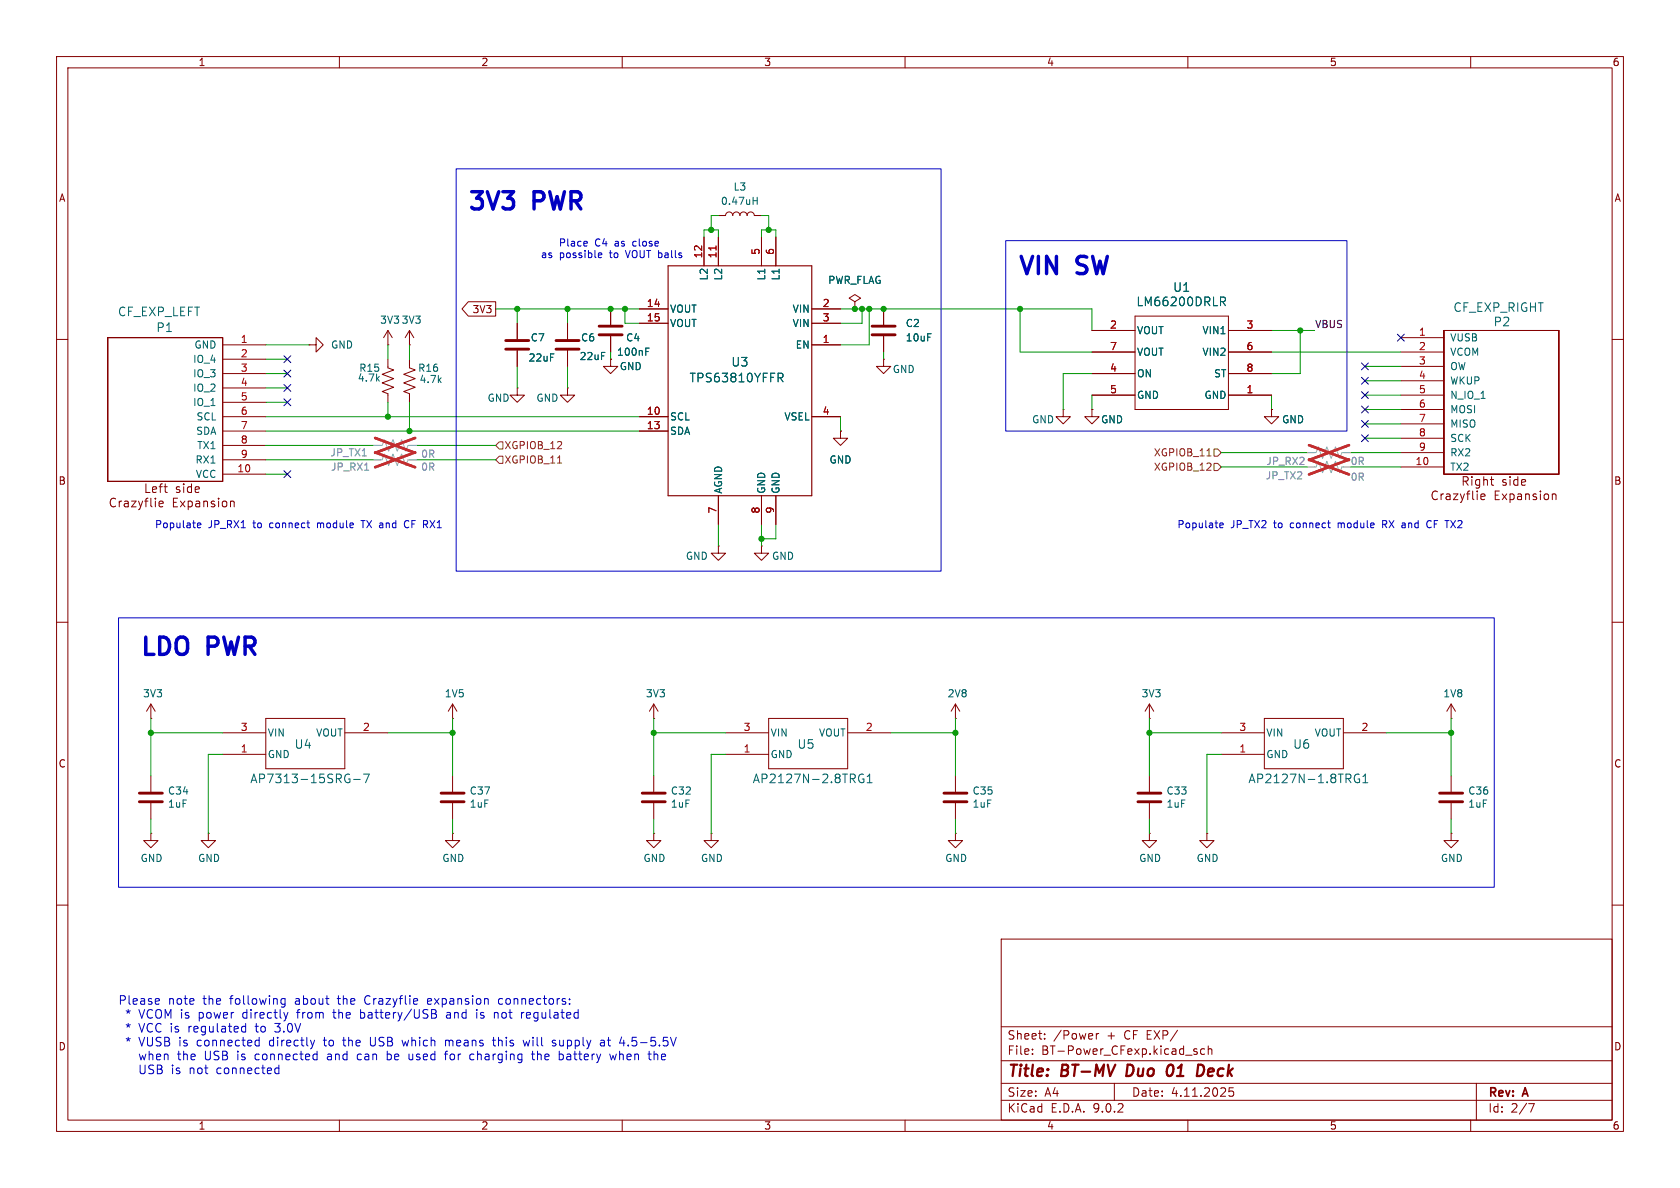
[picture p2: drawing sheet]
<svg xmlns="http://www.w3.org/2000/svg" width="297mm" height="210mm" viewBox="0 0 297 210" stroke-linecap="round" stroke-linejoin="round" font-family="sans-serif">
<g fill="none" stroke="#840000" stroke-width=".18">
<path d="M10 10h277v190h-277zM12 12h273v186h-273zM60 10v2M110 10v2M160 10v2M210 10v2M260 10v2M127 38.1h1.3a.64 .64 0 0 1 .6-.6 .64 .64 0 0 1 .6 .6 .64 .64 0 0 1 .7-.6 .64 .64 0 0 1 .6 .6 .64 .64 0 0 1 .6-.6 .64 .64 0 0 1 .7 .6 .64 .64 0 0 1 .6-.6 .64 .64 0 0 1 .6 .6h1.3M19 59.7v25.4zM19 59.7h20.4zM39.4 59.7v25.4zM68.6 58.4v2.6"/>
<path d="M68.6 58.4l-.8 1.3M68.6 58.4l.7 1.3M72.4 58.4v2.6M72.4 58.4l-.8 1.3M72.4 58.4l.8 1.3M82.8 53.3h4.8v2.6h-4.8l-1.1-1.3zM91.4 57.2v2.7M100.3 57.2v2.7M107.9 54.6v2.8M107.9 59.4v2.8M113 54.6h5.1M113 57.2h5.1"/>
<path d="M124.5 41.9v5.1M127 41.9v5.1M134.6 41.9v5.1M137.2 41.9v5.1M143.5 54.6h5.1M143.5 57.2h5.1M151.1 53.3l1-.6-1-.6-1 .6 1 .6v1.3M151.1 54.6h.1M156.2 54.6v2.8M156.2 59.4v2.8M193 58.4h7.7M200.7 55.9h16.5v16.5h-16.5z"/>
<path d="M217.2 58.4h7.6M247.6 59.7h7.7M255.3 58.4v25.4zM255.3 58.4h20.3zM275.6 58.4v25.4zM10 60h2M39.4 61h7.6M39.4 73.7h7.6M39.4 76.2h7.6M39.4 66h7.6M39.4 78.7h7.6M39.4 71.1h7.6"/>
<path d="M39.4 68.6h7.6M39.4 63.5h7.6M54.6 61h1.3v-1.3l1.2 1.3-1.2 1.2v-1.2M54.6 61h.1M68.6 63.5v1.5l1 .4-2 .8 2 .7-2 .8 2 .8-2 .7 1 .4v1.5M68.6 61h.1M72.4 63.5v1.5l1 .4-2 .8 2 .7-2 .8 2 .8-2 .7 1 .4v1.5M72.4 61h.1M91.4 68.6v1.3h1.3l-1.3 1.2-1.2-1.2h1.2M91.4 68.6h.1M91.4 62v2.8M100.3 68.6v1.3h1.3l-1.3 1.2-1.2-1.2h1.2"/>
<path d="M100.3 68.6h.1M100.3 62v2.8M107.9 63.5v1.3h-1.2l1.2 1.2 1.3-1.2h-1.3M107.9 63.5h.1M113 73.7h5.1M113 76.2h5.1M143.5 61h5.1M143.5 73.7h5.1M148.6 76.2v1.3h1.3l-1.3 1.2-1.3-1.2h1.3M148.6 76.2h.1M156.2 63.5v1.3h1.3l-1.3 1.2-1.3-1.2h1.3M156.2 63.5h.1"/>
<path d="M188 72.4v1.3h1.2l-1.2 1.2-1.3-1.2h1.3M188 72.4h.1M193 72.4v1.3h1.3l-1.3 1.2-1.2-1.2h1.2M193 72.4h.1M193 69.9h7.7M193 62.2h7.7M193 66h7.7M217.2 69.9h7.6M217.2 62.2h7.6M217.2 66h7.6M224.8 72.4v1.3h1.3l-1.3 1.2-1.3-1.2h1.3M224.8 72.4h.1"/>
<path d="M247.6 77.5h7.7M247.6 74.9h7.7M247.6 72.4h7.7M247.6 69.9h7.7M247.6 67.3h7.7M247.6 64.8h7.7M247.6 62.2h7.7M285 60h2M19 85.1h20.4zM28.1 89.1l.7-.2v-.2l-.5-.1-.2 .2 .1 .7h.6M39.4 83.8h7.6M39.4 81.3h7.6"/>
<path d="M40.8 88.7h.5l.1 .9M127 96.5v1.3h1.3l-1.3 1.3-1.3-1.3h1.3M127 96.5h.1M127 87.6v5.1M134.6 96.5v1.3h1.3l-1.3 1.3-1.3-1.3h1.3M134.6 96.5h.1M134.6 87.6v5.1M137.2 87.6v5.1M247.6 82.6h7.7M247.6 80h7.7M255.3 83.8h20.3zM261.8 87.8l.7-.1v-.3l-.5-.1-.2 .2 .1 .8h.6"/>
<path d="M263.5 84.8h.6M263.8 85.7l.3 .1M274.5 87.4h.5l.1 .9M10 110h2M285 110h2M26.7 127h.1M26.7 124.5v2.5M26.7 137.2v2.8M26.7 124.5l-.8 1.2M26.7 124.5l.7 1.2M39.4 133.4h7.6M39.4 129.5h7.6"/>
<path d="M47 127h14v8.9h-14zM61 129.5h7.6M80 127h.1M80 124.5v2.5M80 137.2v2.8M80 124.5l-.8 1.2M80 124.5l.8 1.2M115.6 127h.1M115.6 124.5v2.5M115.6 137.2v2.8M115.6 124.5l-.8 1.2M115.6 124.5l.7 1.2"/>
<path d="M128.3 133.4h7.6M128.3 129.5h7.6M135.9 127h14v8.9h-14zM149.9 129.5h7.6M168.9 127h.1M168.9 124.5v2.5M168.9 137.2v2.8M168.9 124.5l-.8 1.2M168.9 124.5l.8 1.2M203.2 127h.1M203.2 124.5l-.8 1.2M203.2 124.5l.8 1.2"/>
<path d="M203.2 124.5v2.5M203.2 137.2v2.8M215.9 133.4h7.6M215.9 129.5h7.6M223.5 127h14v8.9h-14zM237.5 129.5h7.6M256.5 127h.1M256.5 124.5v2.5M256.5 137.2v2.8M256.5 124.5l-.7 1.2M256.5 124.5l.8 1.2M26.7 147.3v1.3h1.2l-1.2 1.3-1.3-1.3h1.3"/>
<path d="M26.7 147.3h.1M26.7 142v2.8M36.8 147.3v1.3h1.3l-1.3 1.3-1.2-1.3h1.2M36.8 147.3h.1M80 147.3v1.3h1.3l-1.3 1.3-1.3-1.3h1.3M80 147.3h.1M80 142v2.8M115.6 147.3v1.3h1.2l-1.2 1.3-1.3-1.3h1.3M115.6 147.3h.1M115.6 142v2.8M125.7 147.3v1.3h1.3l-1.3 1.3-1.2-1.3h1.2M125.7 147.3h.1"/>
<path d="M168.9 147.3v1.3h1.3l-1.3 1.3-1.3-1.3h1.3M168.9 147.3h.1M168.9 142v2.8M203.2 147.3v1.3h1.3l-1.3 1.3-1.3-1.3h1.3M203.2 147.3h.1M203.2 142v2.8M213.4 147.3v1.3h1.2l-1.2 1.3-1.3-1.3h1.3M213.4 147.3h.1M256.5 147.3v1.3h1.3l-1.3 1.3-1.2-1.3h1.2M256.5 147.3h.1M256.5 142v2.8M10 160h2"/>
<path d="M177 166h108v32h-108zM285 160h2M60 198v2M110 198v2M160 198v2M177 194.5h108M177 191.5h108M177 187.5h108M177 181.5h108M182.5 186.3v.1M182.5 185.5v.1M184.7 183.6v.1"/>
<path d="M184.7 182.8v.1M193.8 182.7v1M194.2 182.7l-.2 .1-.2 .2M197 191.5v3M210 198v2M211.1 185.8l.5 .2 .1 .2-.2 .2-.5-.1M211.1 185.5h.5M213 185.5l-.5-.1-.3 .3v.4l.2 .2h.6M213.6 185.5l.2-.1 .4 .1v.9M213.6 184.9v1.5M218 192.3h-.7l-.1 .7 .3-.1h.5l.1 .3-.1 .5-.2 .1-.6-.1M260 198v2"/>
<path d="M261 191.5v6.5M270.2 195.1h1l-.6 1.5"/>
</g>
<path d="M199.4 188.2l-.3 2h.5M207.3 189.8l-.2 .2a.48 .48 0 0 1-.6 .1M207.3 188.3a.51 .51 0 0 0-.8 .3M211.8 188.2h.5a1.08 1.08 0 0 1 .6 1.1 1.08 1.08 0 0 1-.8 .9h-.5" fill="none" stroke="#840000" stroke-width=".4"/>
<g fill="none" stroke="#840000" stroke-width=".51">
<path d="M105.9 57.7h4.1M105.9 59.2h4.1M154.2 57.7h4M154.2 59.2h4M89.4 60.2h4.1M89.4 61.7h4.1M98.3 60.2h4.1M98.3 61.7h4.1M24.6 140.2h4.1M24.6 141.7h4.1M78 140.2h4M78 141.7h4"/>
<path d="M113.5 140.2h4.1M113.5 141.7h4.1M166.9 140.2h4M166.9 141.7h4M201.2 140.2h4M201.2 141.7h4M254.5 140.2h4.1M254.5 141.7h4.1"/>
</g>
<path d="M66 78.7h1.6l.3-1 .8 2.1 .8-2.1 .7 2.1 .8-2.1 .8 2.1 .3-1.1h1.6M66 81.3h1.6l.3-1 .8 2 .8-2 .7 2 .8-2 .8 2 .3-1h1.6M231.1 80h1.6l.3-1 .8 2 .8-2 .7 2 .8-2 .8 2 .3-1h1.6M231.1 82.6h1.6l.3-1.1 .8 2.1 .8-2.1 .7 2.1 .8-2.1 .8 2.1 .3-1h1.6" fill="none" stroke="#a1a1a1" stroke-width=".18"/>
<path d="M66.3 77.4l7.1 2.7M66.3 80l7.1 2.6M73.4 77.4l-7.1 2.7M73.4 80l-7.1 2.6M231.4 78.7l7.1 2.6M238.5 78.7l-7.1 2.6M231.4 81.2l7.1 2.7M238.5 81.2l-7.1 2.7" fill="none" stroke="#e12e31" stroke-width=".46"/>
<path d="M118.1 47h25.4v40.6h-25.4z" fill="none" stroke="#840000" stroke-width=".2"/>
<path d="M126.6 43.5v.7" fill="none" stroke="#a90000" stroke-width=".18"/>
<g fill="none" stroke="#006464" stroke-width=".18">
<path d="M133.1 35.5h.8M133.9 34.9v1.2M215.8 52.5h.6l.2 .3-.1 .4-.7 .1M216.1 53.3l.5 .7M114.2 62.1h.4M114.2 61.5h.6M137.6 66h.5l.3 .3-.1 .4-.7 .1M137.9 66.8l.5 .7M62.5 137.8h1.2M64.3 136.8h1l-.7 1.6M152.7 136.9a.75 .75 0 0 0-1 .6 .75 .75 0 0 0 .6 .9l.4-.2v-.5h-.3M153.3 138.4h.9"/>
<path d="M153.3 137.3l.4-.5v1.6M240.3 136.9a.75 .75 0 0 0-.9 .6 .75 .75 0 0 0 .5 .9l.5-.2v-.5h-.3M240.9 138.4h.9M240.9 137.3l.5-.5v1.6"/>
</g>
<path d="M87.6 78.7l.7-.6h.6v1.3h-.6zM214.6 79.4h.7l.6 .6-.6 .6h-.7zM88.3 80.6h.6v1.3h-.6l-.7-.6zM98.6 81.9h.7M213.4 80.6h.7M214.6 81.9h.7l.6 .7-.6 .6h-.7z" fill="none" stroke="#725600" stroke-width=".18"/>
<g fill="none" stroke="#009600" stroke-width=".18">
<path d="M127 38.1h-1.3v2.5M134.6 38.1h1.3v2.5M87.6 54.6h25.4M91.4 54.6v2.6M100.3 54.6v2.6M110.5 54.6v2.6h2.5M124.5 41.9v-1.3h2.5v1.3M134.6 41.9v-1.3h2.6v1.3M148.6 54.6h44.4v3.8M152.4 54.6v2.6h-3.8M153.7 54.6v6.4h-5.1M180.3 54.6v7.6h12.7"/>
<path d="M224.8 58.4h7.6M229.9 58.4v7.6h-5.1M47 66h3.8M47 78.7h19M47 73.7h66M47 76.2h66M47 71.1h3.8M47 68.6h3.8M47 61h7.6M47 63.5h3.8M68.6 61v2.5M68.6 71.1v2.6"/>
<path d="M72.4 61v2.5M72.4 71.1v5.1M73.7 78.7h13.9M91.4 64.8v3.8M100.3 64.8v3.8M107.9 62.2v1.3M148.6 73.7v2.5M156.2 62.2v1.3M193 66h-5v6.4M193 69.9v2.5M224.8 62.2h22.8M224.8 69.9v2.5"/>
<path d="M241.3 77.5h6.3M241.3 67.3h6.3M241.3 64.8h6.3M241.3 74.9h6.3M241.3 72.4h6.3M241.3 69.9h6.3M47 81.3h19M47 83.8h3.8M73.7 81.3h13.9M127 92.7v3.8M134.6 92.7v3.8M137.2 92.7v2.6h-2.6"/>
<path d="M215.9 82.6h15.2M215.9 80h15.2M238.8 82.6h8.8M238.8 80h8.8M26.7 127v10.2M26.7 129.5h12.7M39.4 133.4h-2.6v13.9M68.6 129.5h11.4M80 127v10.2M115.6 129.5h12.7M115.6 127v10.2M128.3 133.4h-2.6v13.9"/>
<path d="M157.5 129.5h11.4M168.9 127v10.2M203.2 129.5h12.7M203.2 127v10.2M215.9 133.4h-2.5v13.9M245.1 129.5h11.4M256.5 127v10.2M26.7 144.8v2.5M80 144.8v2.5M115.6 144.8v2.5M168.9 144.8v2.5M203.2 144.8v2.5"/>
<path d="M256.5 144.8v2.5"/>
</g>
<g fill="none" stroke="#000084" stroke-width=".18">
<path d="M247 59.1l1.3 1.2M248.3 59.1l-1.3 1.2M50.2 62.9l1.2 1.2M50.2 70.5l1.2 1.2M50.2 68l1.2 1.2M50.2 65.4l1.2 1.2M51.4 62.9l-1.2 1.2M51.4 70.5l-1.2 1.2M51.4 68l-1.2 1.2M51.4 65.4l-1.2 1.2M240.7 69.2l1.2 1.3M240.7 71.8l1.2 1.2"/>
<path d="M240.7 74.3l1.2 1.2M240.7 64.2l1.2 1.2M240.7 66.7l1.2 1.2M240.7 76.9l1.2 1.2M241.9 69.2l-1.2 1.3M241.9 71.8l-1.2 1.2M241.9 74.3l-1.2 1.2M241.9 64.2l-1.2 1.2M241.9 66.7l-1.2 1.2M241.9 76.9l-1.2 1.2M50.2 83.2l1.2 1.2M51.4 83.2l-1.2 1.2"/>
</g>
<g fill="none" stroke="#0000c2" stroke-width=".18">
<path d="M80.6 29.8h85.8v71.2h-85.8zM103.6 42.7l.2 .3-.6 .1M103.8 43.4l-.2 .1M105.8 45.5h.5M105.8 44.8l.4-.1 .2 .3-.6 .1M177.8 42.5h60.3v33.7h-60.3zM34.9 92.9l.6-.2-.1-.2-.3-.1-.2 .2 .1 .6h.4M54.3 92.4h.4M54.6 93.3h.1M63.8 92h.7M72 92a.64 .64 0 0 0-.5 .7 .64 .64 0 0 0 .5 .6M215.6 92.9l.7-.2-.1-.2-.4-.1-.2 .2 .1 .6h.5"/>
<path d="M234.7 92.4h.5M235.1 93.3h.1M244.4 92.7h.5M244.9 92h-.5v1.3M252.8 92a.64 .64 0 0 0-.6 .7 .64 .64 0 0 0 .6 .6M21 109.2h243.2v47.6h-243.2zM28 176.5l.2 .4-.7 .1M28.1 177.5h-.1M49.7 177.2l.3 .3h.4M50.4 176.5v1.3l-.2 .2M50.4 176.6l-.4-.1-.3 .3M50.9 179l-.4 1"/>
<path d="M58.8 179h.6M63.7 178.5v1.5M63.7 179.9l.2 .1M63.9 179h-.2M75.6 176.6v.9M76.3 179.2h.5M76.3 176.9l-.7 .1M76.8 179.2a.41 .41 0 0 1 .4 .4 .41 .41 0 0 1-.3 .4h-.6M77.1 178.9l-.3 .3M79.4 179h-.4M79.5 179.4h-.4a.3 .3 0 0 0-.2 .3 .3 .3 0 0 0 .2 .3h.4M84.3 179v1"/>
<path d="M87.5 179h.3l.3 .2M88.4 176.5l-.3 .3v.4l.3 .3M92.6 179h-.3l-.1 .3M100.7 177.4v.1M100.7 176.6v.1M43 181.4l.4 .1M43.4 180.9v1.5M43.4 182.4h-.4M45.2 186.5v.7M45.4 183.9l.4 .1M45.8 183.4v1.5M45.8 184.8l-.4 .1"/>
<path d="M49.2 188.8l.1 .1M49.3 188.3v1.5M49.3 189.7l-.1 .1M55.6 183.9l-.3 1M58.1 186.3l-.2 .1M58.1 186.8a.3 .3 0 0 0-.2 .3 .3 .3 0 0 0 .2 .2M60.6 183.9h.5M63.7 186.3h-.2l-.3 .3v.6l.5 .1M65.5 183.4v1.2l.3 .3M68.5 187.3h.5M68.5 186.4h.5M68.5 185.8v1.5"/>
<path d="M71.1 183.9l.3 1 .3-.7M73 187.2l-.5 .1M78.6 186.3h.5M78.8 183.9v1M79.1 185.8l-.3 .2v1.3M79.3 184l-.3-.1-.2 .1M83.3 186.3l.5 .1M83.8 187.3h-.5M87 183.9h.6M87.3 183.4v1.3l.3 .2M92.5 183.9l.3 1 .3-.7 .3 .7M93.9 186.3h.6"/>
<path d="M94.2 185.8v1.3l.3 .2M95 185.8v1.5M95.2 186.3l-.2 .2M98.2 184l-.3-.1-.3 .2 .1 .2 .5 .2v.3h-.6M99.3 186.3l.3 .3v.5l-.3 .2M106.2 184h.6l.1 .9M106.9 184.2l-.6 .1a.3 .3 0 0 0-.2 .3 .3 .3 0 0 0 .2 .3l.6-.1M107.8 186.3l.3 1 .3-.7 .3 .7 .3-1M109.5 184.4h1M115.6 185.8v1.5M116.2 186.4l-.3-.1-.3 .2"/>
</g>
<g fill="#009600" stroke="#009600" stroke-width=".18">
<circle cx="153.7" cy="54.6" r=".46"/>
<circle cx="152.4" cy="54.6" r=".46"/>
<circle cx="125.7" cy="40.6" r=".46"/>
<circle cx="151.1" cy="54.6" r=".46"/>
<circle cx="135.9" cy="40.6" r=".46"/>
<circle cx="180.3" cy="54.6" r=".46"/>
<circle cx="229.9" cy="58.4" r=".46"/>
<circle cx="26.7" cy="129.5" r=".46"/>
<circle cx="80" cy="129.5" r=".46"/>
<circle cx="115.6" cy="129.5" r=".46"/>
<circle cx="100.3" cy="54.6" r=".46"/>
<circle cx="91.4" cy="54.6" r=".46"/>
<circle cx="72.4" cy="76.2" r=".46"/>
<circle cx="68.6" cy="73.7" r=".46"/>
<circle cx="110.5" cy="54.6" r=".46"/>
<circle cx="107.9" cy="54.6" r=".46"/>
<circle cx="256.5" cy="129.5" r=".46"/>
<circle cx="203.2" cy="129.5" r=".46"/>
<circle cx="168.9" cy="129.5" r=".46"/>
<circle cx="156.2" cy="54.6" r=".46"/>
<circle cx="134.6" cy="95.3" r=".46"/>
</g>
<g font-size="4.2" fill="#0000c2">
<text x="82.5" y="37.3">3V3</text>
<text x="94.5" y="37.3">PWR</text>
<text x="179.8" y="48.8">VIN</text>
<text x="190.6" y="48.8">SW</text>
<text x="24.6" y="116.1">LDO</text>
<text x="36.9" y="116.1">PWR</text>
</g>
<g font-size="2.8" fill="#840000">
<text x="178" y="190.9">Title:</text>
<text x="187.7" y="190.9">BT-MV</text>
<text x="200" y="190.9">Duo</text>
<text x="207.9" y="190.9">01</text>
<text x="214.1" y="190.9">Deck</text>
</g>
<g font-size="2.1" fill="#006464">
<text x="207.3" y="51.8">U1</text>
<text x="20.8" y="56.1">CF_EXP_LEFT</text>
<text x="27.5" y="58.9">P1</text>
<text x="200.8" y="54.3">LM66200DRLR</text>
<text x="256.9" y="55.3">CF_EXP_RIGHT</text>
<text x="264" y="57.9">P2</text>
<text x="129.2" y="65">U3</text>
<text x="121.8" y="67.8">TPS63810YFFR</text>
<text x="52" y="132.6">U4</text>
<text x="140.9" y="132.6">U5</text>
<text x="228.5" y="132.6">U6</text>
<text x="44.2" y="138.7">AP7313-15SRG-7</text>
<text x="133" y="138.7">AP2127N-2.8TRG1</text>
<text x="220.6" y="138.7">AP2127N-1.8TRG1</text>
</g>
<g font-size="2.1" fill="#840000">
<text x="19.1" y="89.9">Crazyflie</text>
<text x="25.4" y="87.4">Left</text>
<text x="30.4" y="89.9">Expansion</text>
<text x="31" y="87.4">side</text>
<text x="252.8" y="88.6">Crazyflie</text>
<text x="258.2" y="86.1">Right</text>
<text x="264.1" y="88.6">Expansion</text>
<text x="265.4" y="86.1">side</text>
<text x="178" y="184">Sheet:</text>
<text x="186.2" y="184">/Power</text>
<text x="195.7" y="184">+</text>
<text x="198.9" y="184">CF EXP/</text>
<text x="178" y="186.7">File:</text>
<text x="184.1" y="186.7">BT-Power_CFexp.kicad_sch</text>
<text x="178" y="196.9">KiCad</text>
<text x="178" y="194.1">Size:</text>
<text x="184.7" y="194.1">A4</text>
<text x="185.7" y="196.9">E.D.A.</text>
<text x="193.3" y="196.9">9.0.2</text>
<text x="200" y="194.1">Date:</text>
<text x="207" y="194.1">4.11.2025</text>
<text x="263" y="194.3">Rev:</text>
<text x="263" y="196.9">Id:</text>
<text x="267.1" y="196.9">2/7</text>
<text x="269.4" y="194.3">A</text>
</g>
<g font-size="2.1" fill="#0000c2">
<text x="20.8" y="177.7">Please</text>
<text x="29.7" y="177.7">note</text>
<text x="35.9" y="177.7">the</text>
<text x="40.8" y="177.7">following</text>
<text x="52.4" y="177.7">about</text>
<text x="60.1" y="177.7">the</text>
<text x="65" y="177.7">Crazyflie</text>
<text x="76.3" y="177.7">expansion</text>
<text x="89" y="177.7">connectors:</text>
<text x="22.1" y="180.2">*</text>
<text x="22.1" y="182.6">*</text>
<text x="22.1" y="185.1">*</text>
<text x="24.6" y="180.2">VCOM is</text>
<text x="24.6" y="182.6">VCC is</text>
<text x="24.6" y="185.1">VUSB is</text>
<text x="33.6" y="182.6">regulated</text>
<text x="35.1" y="185.1">connected</text>
<text x="35.4" y="180.2">power</text>
<text x="43.3" y="180.2">directly</text>
<text x="45.6" y="182.6">to</text>
<text x="48" y="185.1">directly</text>
<text x="49.2" y="182.6">3.0V</text>
<text x="53.1" y="180.2">from</text>
<text x="57.8" y="185.1">to</text>
<text x="59.6" y="180.2">the</text>
<text x="61.4" y="185.1">the</text>
<text x="64.5" y="180.2">battery/USB</text>
<text x="66.2" y="185.1">USB</text>
<text x="72.1" y="185.1">which</text>
<text x="79.8" y="185.1">means</text>
<text x="79.9" y="180.2">and</text>
<text x="85.3" y="180.2">is</text>
<text x="88.5" y="185.1">this</text>
<text x="88.6" y="180.2">not</text>
<text x="93.6" y="180.2">regulated</text>
<text x="94" y="185.1">will</text>
<text x="99.2" y="185.1">supply</text>
<text x="107.9" y="185.1">at</text>
<text x="111.4" y="185.1">4.5-5.5V</text>
<text x="24.8" y="187.5">when</text>
<text x="24.8" y="190">USB</text>
<text x="30.7" y="190">is</text>
<text x="31.7" y="187.5">the</text>
<text x="33.9" y="190">not</text>
<text x="36.6" y="187.5">USB</text>
<text x="38.9" y="190">connected</text>
<text x="42.5" y="187.5">is</text>
<text x="45.8" y="187.5">connected</text>
<text x="58.7" y="187.5">and</text>
<text x="64.1" y="187.5">can</text>
<text x="69.5" y="187.5">be</text>
<text x="73.5" y="187.5">used</text>
<text x="80.1" y="187.5">for</text>
<text x="84.6" y="187.5">charging</text>
<text x="95.8" y="187.5">the</text>
<text x="100.7" y="187.5">battery</text>
<text x="109.9" y="187.5">when</text>
<text x="116.9" y="187.5">the</text>
</g>
<g font-size="1.8" fill="#840000">
<text x="35" y="11.9">1</text>
<text x="85" y="11.9">2</text>
<text x="135" y="11.9">3</text>
<text x="185" y="11.9">4</text>
<text x="235" y="11.9">5</text>
<text x="285" y="11.9">6</text>
<text x="10.3" y="35.9">A</text>
<text x="285.3" y="35.9">A</text>
<text x="83.4" y="55.6">3V3</text>
<text x="10.3" y="85.9">B</text>
<text x="285.3" y="85.9">B</text>
<text x="10.3" y="135.9">C</text>
<text x="285.3" y="135.9">C</text>
<text x="10.3" y="185.9">D</text>
<text x="285.3" y="185.9">D</text>
<text x="35" y="199.9">1</text>
<text x="85" y="199.9">2</text>
<text x="135" y="199.9">3</text>
<text x="185" y="199.9">4</text>
<text x="235" y="199.9">5</text>
<text x="285" y="199.9">6</text>
</g>
<g font-size="1.8" fill="#006464">
<text x="129.6" y="33.9">L3</text>
<text x="127.4" y="36.4">0.47uH</text>
<text x="125.3" y="49.7" transform="rotate(-90 125.3 49.7)">L2</text>
<text x="127.9" y="49.7" transform="rotate(-90 127.9 49.7)">L2</text>
<text x="135.5" y="49.7" transform="rotate(-90 135.5 49.7)">L1</text>
<text x="138" y="49.7" transform="rotate(-90 138 49.7)">L1</text>
<text x="146.3" y="50.4">PWR_FLAG</text>
<text x="67.1" y="57.4">3V3</text>
<text x="70.9" y="57.4">3V3</text>
<text x="118.4" y="55.5">VOUT</text>
<text x="118.4" y="58">VOUT</text>
<text x="140" y="55.5">VIN</text>
<text x="140" y="58">VIN</text>
<text x="160" y="58">C2</text>
<text x="200.9" y="59.3">VOUT</text>
<text x="212.5" y="59.3">VIN1</text>
<text x="34" y="64.4">IO_4</text>
<text x="34.3" y="61.8">GND</text>
<text x="58.4" y="61.8">GND</text>
<text x="63.4" y="65.9">R15</text>
<text x="73.8" y="65.9">R16</text>
<text x="93.4" y="64.1">22uF</text>
<text x="93.7" y="60.6">C7</text>
<text x="102.4" y="63.9">22uF</text>
<text x="102.6" y="60.6">C6</text>
<text x="109" y="63.1">100nF</text>
<text x="109.5" y="65.6">GND</text>
<text x="110.6" y="60.6">C4</text>
<text x="140.6" y="61.8">EN</text>
<text x="160" y="60.6">10uF</text>
<text x="200.9" y="63.1">VOUT</text>
<text x="212.5" y="63.1">VIN2</text>
<text x="256.3" y="65.6">OW</text>
<text x="256.3" y="63.1">VCOM</text>
<text x="256.3" y="60.6">VUSB</text>
<text x="34" y="72">IO_1</text>
<text x="34" y="69.4">IO_2</text>
<text x="34" y="66.9">IO_3</text>
<text x="63.2" y="67.7">4.7k</text>
<text x="74.1" y="67.9">4.7k</text>
<text x="86.1" y="71.2">GND</text>
<text x="94.7" y="71.2">GND</text>
<text x="157.7" y="66.1">GND</text>
<text x="200.9" y="66.9">ON</text>
<text x="200.9" y="70.7">GND</text>
<text x="212.8" y="70.7">GND</text>
<text x="214.5" y="66.9">ST</text>
<text x="256.3" y="70.7">N_IO_1</text>
<text x="256.3" y="68.2">WKUP</text>
<text x="34.6" y="77.1">SDA</text>
<text x="34.6" y="74.5">SCL</text>
<text x="118.4" y="74.5">SCL</text>
<text x="118.4" y="77.1">SDA</text>
<text x="138.6" y="74.5">VSEL</text>
<text x="182.4" y="75">GND</text>
<text x="194.6" y="75">GND</text>
<text x="226.6" y="75">GND</text>
<text x="256.3" y="75.8">MISO</text>
<text x="256.3" y="73.3">MOSI</text>
<text x="34.5" y="82.1">RX1</text>
<text x="34.8" y="79.6">TX1</text>
<text x="146.6" y="82.1">GND</text>
<text x="256.3" y="83.4">TX2</text>
<text x="256.3" y="80.9">RX2</text>
<text x="256.3" y="78.3">SCK</text>
<text x="34.5" y="84.7">VCC</text>
<text x="127.9" y="87.4" transform="rotate(-90 127.9 87.4)">AGND</text>
<text x="135.5" y="87.4" transform="rotate(-90 135.5 87.4)">GND</text>
<text x="138" y="87.4" transform="rotate(-90 138 87.4)">GND</text>
<text x="121.2" y="99.2">GND</text>
<text x="136.4" y="99.2">GND</text>
<text x="25.2" y="123.5">3V3</text>
<text x="78.5" y="123.5">1V5</text>
<text x="114.1" y="123.5">3V3</text>
<text x="167.4" y="123.5">2V8</text>
<text x="201.7" y="123.5">3V3</text>
<text x="255.1" y="123.5">1V8</text>
<text x="47.2" y="130.4">VIN</text>
<text x="55.8" y="130.4">VOUT</text>
<text x="136.1" y="130.4">VIN</text>
<text x="144.7" y="130.4">VOUT</text>
<text x="223.8" y="130.4">VIN</text>
<text x="232.3" y="130.4">VOUT</text>
<text x="47.2" y="134.2">GND</text>
<text x="136.1" y="134.2">GND</text>
<text x="223.8" y="134.2">GND</text>
<text x="29.6" y="143">1uF</text>
<text x="29.6" y="140.7">C34</text>
<text x="82.9" y="143">1uF</text>
<text x="82.9" y="140.7">C37</text>
<text x="118.5" y="143">1uF</text>
<text x="118.5" y="140.7">C32</text>
<text x="171.8" y="143">1uF</text>
<text x="171.8" y="140.7">C35</text>
<text x="206.1" y="143">1uF</text>
<text x="206.1" y="140.7">C33</text>
<text x="259.5" y="143">1uF</text>
<text x="259.5" y="140.7">C36</text>
<text x="24.8" y="152.6">GND</text>
<text x="34.9" y="152.6">GND</text>
<text x="78.1" y="152.6">GND</text>
<text x="113.7" y="152.6">GND</text>
<text x="123.8" y="152.6">GND</text>
<text x="167" y="152.6">GND</text>
<text x="201.3" y="152.6">GND</text>
<text x="211.5" y="152.6">GND</text>
<text x="254.6" y="152.6">GND</text>
</g>
<g font-size="1.8" fill="#0000c2">
<text x="95.5" y="45.8">as</text>
<text x="98.7" y="43.8">Place</text>
<text x="98.9" y="45.8">possible</text>
<text x="105.1" y="43.8">C4</text>
<text x="107.9" y="45.8">to</text>
<text x="108.8" y="43.8">as</text>
<text x="110.9" y="45.8">VOUT balls</text>
<text x="112.1" y="43.8">close</text>
<text x="27.3" y="93.6">Populate</text>
<text x="36.8" y="93.6">JP_RX1</text>
<text x="44.9" y="93.6">to</text>
<text x="47.9" y="93.6">connect</text>
<text x="56.5" y="93.6">module</text>
<text x="64.6" y="93.6">TX and</text>
<text x="72.6" y="93.6">CF RX1</text>
<text x="208" y="93.6">Populate</text>
<text x="217.6" y="93.6">JP_TX2</text>
<text x="225.3" y="93.6">to</text>
<text x="228.4" y="93.6">connect</text>
<text x="237" y="93.6">module</text>
<text x="245" y="93.6">RX and</text>
<text x="253.3" y="93.6">CF TX2</text>
</g>
<g font-size="1.8" fill="#a90000">
<text x="124.2" y="45.8" transform="rotate(-90 124.2 45.8)">12</text>
<text x="126.7" y="45.8" transform="rotate(-90 126.7 45.8)">11</text>
<text x="134.4" y="45.2" transform="rotate(-90 134.4 45.2)">5</text>
<text x="136.9" y="45.2" transform="rotate(-90 136.9 45.2)">6</text>
<text x="114.3" y="54.4">14</text>
<text x="114.3" y="56.9">15</text>
<text x="145.3" y="54.4">2</text>
<text x="145.3" y="56.9">3</text>
<text x="196.1" y="58.2">2</text>
<text x="220.3" y="58.2">3</text>
<text x="250.8" y="59.4">1</text>
<text x="42.5" y="65.8">3</text>
<text x="42.5" y="63.2">2</text>
<text x="42.5" y="60.7">1</text>
<text x="145.3" y="60.7">1</text>
<text x="196.1" y="65.8">4</text>
<text x="196.1" y="62">7</text>
<text x="220.3" y="62">6</text>
<text x="220.3" y="65.8">8</text>
<text x="250.8" y="64.5">3</text>
<text x="250.8" y="62">2</text>
<text x="42.5" y="70.9">5</text>
<text x="42.5" y="68.3">4</text>
<text x="196.1" y="69.6">5</text>
<text x="220.3" y="69.6">1</text>
<text x="250.8" y="69.6">5</text>
<text x="250.8" y="67.1">4</text>
<text x="42.5" y="75.9">7</text>
<text x="42.5" y="73.4">6</text>
<text x="114.3" y="73.4">10</text>
<text x="114.3" y="75.9">13</text>
<text x="145.3" y="73.4">4</text>
<text x="250.8" y="77.2">8</text>
<text x="250.8" y="74.7">7</text>
<text x="250.8" y="72.1">6</text>
<text x="41.9" y="83.6">10</text>
<text x="42.5" y="81">9</text>
<text x="42.5" y="78.5">8</text>
<text x="250.1" y="82.3">10</text>
<text x="250.8" y="79.8">9</text>
<text x="126.7" y="90.9" transform="rotate(-90 126.7 90.9)">7</text>
<text x="134.4" y="90.9" transform="rotate(-90 134.4 90.9)">8</text>
<text x="136.9" y="90.9" transform="rotate(-90 136.9 90.9)">9</text>
<text x="42.5" y="129.3">3</text>
<text x="64.1" y="129.3">2</text>
<text x="131.4" y="129.3">3</text>
<text x="153" y="129.3">2</text>
<text x="219" y="129.3">3</text>
<text x="240.6" y="129.3">2</text>
<text x="42.5" y="133.1">1</text>
<text x="131.4" y="133.1">1</text>
<text x="219" y="133.1">1</text>
</g>
<text font-size="1.8" fill="#0f0f0f" x="232.4" y="58.1">VBUS</text>
<g font-size="1.8" fill="#989898">
<text x="58.3" y="80.9">JP_TX1</text>
<text x="58.4" y="83.4">JP_RX1</text>
<text x="74.4" y="81.1">0R</text>
<text x="74.4" y="83.4">0R</text>
<text x="223.8" y="82.4">JP_RX2</text>
<text x="238.7" y="82.4">0R</text>
<text x="223.7" y="84.9">JP_TX2</text>
<text x="238.7" y="85.2">0R</text>
</g>
<g font-size="1.8" fill="#725600">
<text x="89.1" y="82.1">XGPIOB_11</text>
<text x="89.1" y="79.6">XGPIOB_12</text>
<text x="203.9" y="80.9">XGPIOB_11</text>
<text x="203.9" y="83.4">XGPIOB_12</text>
</g>
</svg>
